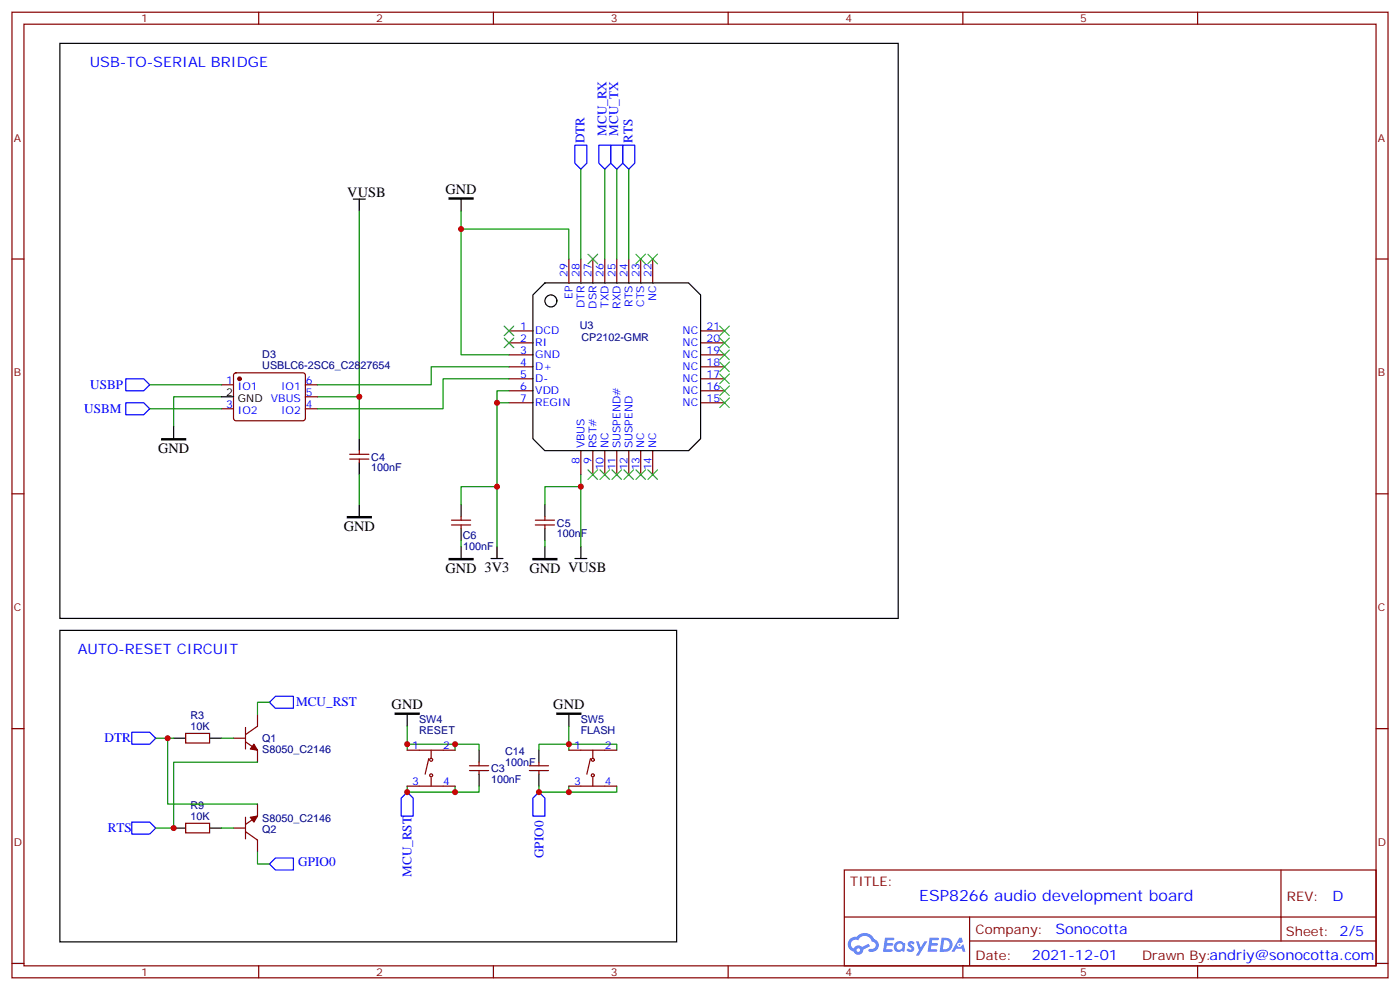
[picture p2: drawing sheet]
<svg xmlns="http://www.w3.org/2000/svg" width="412mm" height="292mm" viewBox="0 0 412 292" stroke-linecap="round" stroke-linejoin="round" font-family="sans-serif">
<g fill="none" stroke="#870000" stroke-width=".35">
<path d="M3.5 3.6h405.4v284.3h-405.4zM7.1 7.1h398.2v277.3h-398.2zM76.2 3.6v3.5M145.3 3.6v3.5M214.5 3.6v3.5M283.6 3.6v3.5M352.8 3.6v3.5M3.5 76.3h3.6M405.3 76.3h3.6M3.5 145.4h3.6M405.3 145.4h3.6M3.5 214.6h3.6"/>
<path d="M405.3 214.6h3.6M248.7 256.2h156.6v28.2h-156.6zM377.3 256.2v20.9M248.7 270h156.5M285.6 277.1h119.6M285.6 270v14.1M3.5 283.7h3.6M76.2 284.4v3.5M145.3 284.4v3.5M214.5 284.4v3.5M283.6 284.4v3.5M352.8 284.4v3.5"/>
<path d="M405.3 283.7h3.6"/>
</g>
<g fill="#5487ff">
<path d="M267.7 277.4a1.22 1.22 0 0 1 1.7 .2l-.4 .6a.47 .47 0 0 0-.3-.4 .47 .47 0 0 0-.5 .2l.1 .2a1.14 1.14 0 0 1 .8 1.8 1.14 1.14 0 0 1-1.9 0l-.2-.2 .5-.6 .7 .4a.29 .29 0 0 0 .3-.2 .29 .29 0 0 0-.2-.3 1.04 1.04 0 0 1-.6-1.7z"/>
<path d="M260.7 276.1h2.4l.3 .2-.2 .5-1.8 .1-.1 .8h1.5l.3 .4-.3 .3h-1.6l-.2 1.1 1.7 .1 .2 .3-.2 .3-2.6 .1z"/>
<path d="M273.8 276.1h2.4l.3 .2-.1 .5-1.8 .1-.2 .8h1.6l.3 .4-.4 .3h-1.6l-.1 1.1 1.7 .1 .2 .3-.2 .3-2.6 .1z"/>
<path d="M282.6 276.1h.7l.3 1.3-.6 .3a.69 .69 0 0 0-1 .3 .69 .69 0 0 0 .4 .9 .69 .69 0 0 0 .9-.6l.5-.2 .6 2.2h-.8l-.2-.9h-1.8l-.5 .9h-.8z"/>
<path d="M269.8 277.2h.8l.6 1.8 1.1-1.8h.9l-2.6 4.2h-.8l.9-1.6z"/>
<path d="M277.4 276.1l-.6 4.2h1.3a2.11 2.11 0 0 0 2.5-2.1 2.11 2.11 0 0 0-2.5-2.1zM278.1 276.8a1.39 1.39 0 0 1 1.7 1.5 1.39 1.39 0 0 1-1.8 1.2h-.3z"/>
<path d="M263.7 277.7a1.54 1.54 0 0 0-.1 2.2 1.54 1.54 0 0 0 2.2 .1l.6 .3 .3-2.3-.2-.3h-.4a1.49 1.49 0 0 0-2.4 0zM264 278.7a.94 .94 0 0 1 1.8 0 .94 .94 0 0 1-1.8 0z"/>
<path d="M250.4 276.5a2.18 2.18 0 0 0 1.1 3.7 1.44 1.44 0 0 0 1.6 .9 1.44 1.44 0 0 0 1.2-1.5l2-1-.5-.7-1.9 1a1.47 1.47 0 0 0-2.4 .4 1.39 1.39 0 0 1-.7-1.9 1.39 1.39 0 0 1 2-.5 2.12 2.12 0 0 1 2.2-1.3 2.12 2.12 0 0 1 1.9 1.7 1.14 1.14 0 0 1 1.1 1.4 1.14 1.14 0 0 1-1.7 .7 .43 .43 0 0 0-.5 .4 .43 .43 0 0 0 .4 .5 1.98 1.98 0 0 0 2.5-1.3 1.98 1.98 0 0 0-1.2-2.5 3.1 3.1 0 0 0-5.3-.7l-.9 .1zM252.3 279.8a.55 .55 0 0 1 1.1 0 .55 .55 0 0 1-1.1 0z"/>
<circle cx="282.6" cy="278.2" r=".26"/>
</g>
<g fill="none" stroke="#870000" stroke-width=".35">
<path d="M167.6 76.3v7M171.1 76.3v7M174.6 76.3v7M178.2 76.3v7M181.7 76.3v7M185.2 76.3v7M188.7 76.3v7M192.3 76.3v7M149.9 97.4h7.1M206.4 97.4h7M65.3 113.3h3.5M69 110l.5-.2h20l.5 .7-.1 13-.6 .4-20.1-.1-.4-.6v-12.7z"/>
<path d="M90 113.3h3.5M90 116.8h3.5M149.9 101h7.1M149.9 104.5h7.1M149.9 108h7.1M149.9 111.5h7.1M149.9 115.1h7.1M149.9 118.6h7.1M206.4 101h7M206.4 104.5h7M206.4 108h7M206.4 111.5h7"/>
<path d="M206.4 115.1h7M206.4 118.6h7M65.3 120.4h3.5M90 120.4h3.5M103 135.2h5.7M103 133.8h5.7M105.8 132.7v1.1M105.8 135.2v1M171.1 132.7v7.1M174.6 132.7v7.1M178.2 132.7v7.1M181.7 132.7v7.1"/>
<path d="M185.2 132.7v7.1M188.7 132.7v7.1M192.3 132.7v7.1M133 154.6h5.6M133 153.2h5.6M135.8 152.1v1.1M135.8 154.6v1M157.7 154.6h5.6M157.7 153.2h5.6M160.5 152.1v1.1M160.5 154.6v1M54.7 216h7v2.8h-7z"/>
<path d="M68.8 217.4h3.5M72.3 218.4l3.5 2.5v3.5M72.3 214.2v6.4M75.8 210.3v3.6l-3.5 2.4M75.8 236.8v3.5l-3.5 2.5M119.9 231.5h14.2M119.9 220.9h14.2M126.3 223.4l-1.1 4.6M127 220.9v2.5M127 229v2.5M138.3 226.9h5.6M138.3 225.5h5.6"/>
<path d="M141.1 224.4v1.1M141.1 226.9v1.1M155.9 226.9h5.7M155.9 225.5h5.7M158.7 224.4v1.1M158.7 226.9v1.1M167.6 231.5h14.1M167.6 220.9h14.1M173.9 223.4l-1 4.6M174.6 220.9v2.5M174.6 229v2.5M54.7 242.4h7v2.9h-7z"/>
<path d="M68.8 243.8h3.5M72.3 244.9l3.5 2.5v3.5M72.3 240.7v6.3"/>
<circle cx="127" cy="223.7" r=".44"/>
<circle cx="127" cy="228.3" r=".44"/>
<circle cx="174.6" cy="223.7" r=".44"/>
<circle cx="174.6" cy="228.3" r=".44"/>
</g>
<g fill="none" stroke="#000" stroke-width=".35">
<path d="M17.6 12.8h247v169.3h-247zM104.1 58.6h3.5M105.8 58.6v3.6M135.8 58.6v3.6M157 86.9l3.5-3.6h42.3l3.6 3.6v42.3l-3.6 3.5h-42.3l-3.5-3.5zM65.3 116.8h3.5M51.2 125.7v3.5M105.8 129.2v3.5M105.8 136.2v3.6M105.8 148.6v3.5M135.8 148.6v3.5M135.8 155.6v3.6"/>
<path d="M160.5 148.6v3.5M160.5 155.6v3.6M135.8 160.9v3.6M144.6 164.5h3.6M146.4 160.9v3.6M160.5 160.9v3.6M169.3 164.5h3.6M171.1 160.9v3.6M17.6 185.6h181.7v91.8h-181.7zM51.2 217.4h3.5M61.7 217.4h3.6M119.9 210.3v3.6"/>
<path d="M167.6 210.3v3.6M141.1 220.9v3.5M141.1 228v3.5M158.7 220.9v3.5M158.7 228v3.5M51.2 243.8h3.5M61.7 243.8h3.6"/>
<circle cx="162.3" cy="88.6" r="1.76"/>
</g>
<g fill="none" stroke="#008700" stroke-width=".35">
<path d="M171.1 49.8v26.5M178.2 49.8v26.5M181.7 49.8v26.5M185.2 49.8v26.5M105.8 62.2v54.6h-12.3M135.8 62.2v42.3h14.1M135.8 67.5h31.8v8.8M44.1 113.3h21.2M65.3 116.8h-14.1v8.9M105.8 116.8v12.4M146.4 118.6h3.5M149.9 115.1h-3.5v45.8"/>
<path d="M149.9 108h-22.9v5.3h-33.5M149.9 111.5h-19.4v8.9h-37M44.1 120.4h21.2M105.8 139.8v8.8M171.1 139.8v21.1M135.8 159.2v1.7M146.4 143.3h-10.6v5.3M160.5 159.2v1.7M171.1 143.3h-10.6v5.3M45.9 217.4h5.3M49.4 217.4v19.4h26.4M65.3 217.4h3.5"/>
<path d="M79.4 206.8h-3.6v3.5M119.9 219.1h14.2v1.8M119.9 213.9v7M134.1 219.1h7v1.8M167.6 213.9v7M75.8 224.4h-24.6v19.4h-5.3M119.9 231.5v1.8h14.2v-1.8M141.1 231.5v1.8h-7M158.7 220.9v-1.8h23v1.8M158.7 231.5v1.8h8.9M167.6 231.5v1.8h14.1v-1.8M65.3 243.8h3.5"/>
<path d="M75.8 250.9v3.5h3.6"/>
</g>
<path d="M132.3 58.3h7v.3h-7zM47.6 129.2h7.1v.3h-7.1zM102.3 152.1h7.1v.4h-7.1zM132.3 164.5h7v.3h-7zM157 164.5h7v.3h-7zM116.4 210h7.1v.3h-7.1zM164 210h7.1v.3h-7.1z" fill="#000" stroke="#000" stroke-width=".35"/>
<g fill="none" stroke="#3c3" stroke-width=".35">
<path d="M173.2 74.9l2.8 2.8M176 74.9l-2.8 2.8M187.3 74.9l2.8 2.8M190.1 74.9l-2.8 2.8M190.9 74.9l2.8 2.8M193.7 74.9l-2.8 2.8M148.5 99.6l2.8 2.8M148.5 96l2.8 2.8M151.3 99.6l-2.8 2.8M151.3 96l-2.8 2.8M212 96l2.8 2.8M212 99.6l2.8 2.8"/>
<path d="M214.8 96l-2.8 2.8M214.8 99.6l-2.8 2.8M212 103.1l2.8 2.8M212 106.6l2.8 2.8M212 110.1l2.8 2.9M212 113.7l2.8 2.8M212 117.2l2.8 2.8M214.8 103.1l-2.8 2.8M214.8 106.6l-2.8 2.8M214.8 110.1l-2.8 2.9M214.8 113.7l-2.8 2.8M214.8 117.2l-2.8 2.8"/>
<path d="M173.2 138.4l2.8 2.8M176 138.4l-2.8 2.8M176.7 138.4l2.9 2.8M179.6 138.4l-2.9 2.8M180.3 138.4l2.8 2.8M183.1 138.4l-2.8 2.8M183.8 138.4l2.8 2.8M186.6 138.4l-2.8 2.8M187.3 138.4l2.8 2.8M190.1 138.4l-2.8 2.8M190.9 138.4l2.8 2.8M193.7 138.4l-2.8 2.8"/>
</g>
<path d="M169.3 42.8h3.6v5.2l-1.8 1.8-1.8-1.8zM176.4 42.8h3.5v5.2l-1.7 1.8-1.8-1.8zM179.9 42.8h3.5v5.2l-1.7 1.8-1.8-1.8zM183.4 42.8h3.6v5.2l-1.8 1.8-1.8-1.8zM37 111.5h5.3l1.8 1.8-1.8 1.8h-5.3zM37 118.6h5.3l1.8 1.8-1.8 1.7h-5.3zM38.8 215.6h5.3l1.8 1.8-1.8 1.7h-5.3zM79.4 206.8l1.7-1.8h5.3v3.6h-5.3zM119.9 233.3l1.8 1.7v5.3h-3.5v-5.3zM158.7 233.3l1.8 1.7v5.3h-3.5v-5.3zM38.8 242.1h5.3l1.8 1.7-1.8 1.8h-5.3zM79.4 254.4l1.7-1.7h5.3v3.5h-5.3z" fill="none" stroke="#00f" stroke-width=".35"/>
<g fill="#870000" stroke="#870000" stroke-width=".35">
<path d="M74.8 219.1l1 1.8-2.1-.3z"/>
<path d="M73.7 240.7l2.1-.4-1 1.8z"/>
<circle cx="70.6" cy="111.5" r=".53"/>
</g>
<g fill="#c00">
<circle cx="105.8" cy="116.8" r=".88"/>
<circle cx="171.1" cy="143.3" r=".88"/>
<circle cx="146.4" cy="143.3" r=".88"/>
<circle cx="146.4" cy="118.6" r=".88"/>
<circle cx="135.8" cy="67.5" r=".88"/>
<circle cx="51.2" cy="243.8" r=".88"/>
<circle cx="49.4" cy="217.4" r=".88"/>
<circle cx="158.8" cy="233.3" r=".88"/>
<circle cx="119.9" cy="233.3" r=".88"/>
<circle cx="167.6" cy="219.1" r=".88"/>
<circle cx="119.9" cy="219.1" r=".88"/>
<circle cx="134.1" cy="219.1" r=".88"/>
<circle cx="134.1" cy="233.3" r=".88"/>
<circle cx="167.6" cy="233.3" r=".88"/>
</g>
<text font-size="4.6" fill="#00f" x="270.8" y="265.2">ESP8266 audio development board</text>
<g font-size="4.2" fill="#00f">
<text x="26.5" y="19.8">USB-TO-SERIAL BRIDGE</text>
<text x="22.9" y="192.7">AUTO-RESET CIRCUIT</text>
<text x="392.5" y="265.4">D</text>
<text x="310.9" y="275">Sonocotta</text>
<text x="304" y="282.8">2021-12-01</text>
</g>
<g font-size="4.2">
<text x="102.3" y="57.9">VUSB</text>
<text x="131.2" y="57.1">GND</text>
<text x="46.6" y="133.4">GND</text>
<text x="101.2" y="156.4">GND</text>
<text x="131.2" y="168.7">GND 3V3</text>
<text x="155.9" y="168.7">GND VUSB</text>
<text x="115.4" y="208.9">GND</text>
<text x="163" y="208.9">GND</text>
</g>
<g font-size="3.9" fill="#00f">
<text x="178.6" y="40" transform="rotate(-90 178.6 40)">MCU_RX</text>
<text x="182.1" y="39.9" transform="rotate(-90 182.1 39.9)">MCU_TX</text>
<text x="172.2" y="42.1" transform="rotate(-90 172.2 42.1)">DTR</text>
<text x="186.3" y="42.1" transform="rotate(-90 186.3 42.1)">RTS</text>
<text x="26.6" y="114.6">USBP</text>
<text x="24.8" y="121.6">USBM</text>
<text x="87.2" y="207.9">MCU_RST</text>
<text x="30.8" y="218.6">DTR</text>
<text x="31.7" y="245.1">RTS</text>
<text x="87.9" y="255.1">GPIO0</text>
<text x="160.1" y="252.7" transform="rotate(-90 160.1 252.7)">GPIO0</text>
<text x="121.2" y="258.2" transform="rotate(-90 121.2 258.2)">MCU_RST</text>
</g>
<g font-size="3.9" fill="#800">
<text x="250.5" y="260.8">TITLE:</text>
<text x="379.1" y="265.4">REV:</text>
<text x="287.4" y="275">Company:</text>
<text x="378.7" y="275.6">Sheet: 2/5</text>
<text x="287.4" y="282.6">Date:</text>
<text x="336.4" y="282.7">Drawn By:andriy@sonocotta.com</text>
</g>
<g font-size="3.2" fill="#800">
<text x="41.6" y="6.6">1</text>
<text x="110.8" y="6.6">2</text>
<text x="179.9" y="6.6">3</text>
<text x="249.1" y="6.6">4</text>
<text x="318.2" y="6.6">5</text>
<text x="4.1" y="41.7">A</text>
<text x="405.9" y="41.7">A</text>
<text x="4.1" y="110.8">B</text>
<text x="405.9" y="110.8">B</text>
<text x="4.1" y="180">C</text>
<text x="405.9" y="180">C</text>
<text x="4.1" y="249.1">D</text>
<text x="405.9" y="249.1">D</text>
<text x="41.6" y="287.4">1</text>
<text x="110.8" y="287.4">2</text>
<text x="179.9" y="287.4">3</text>
<text x="249.1" y="287.4">4</text>
<text x="318.2" y="287.4">5</text>
</g>
<g font-size="3.2" fill="#00f">
<text x="167.2" y="81.6" transform="rotate(-90 167.2 81.6)">29</text>
<text x="170.7" y="81.6" transform="rotate(-90 170.7 81.6)">28</text>
<text x="174.3" y="81.6" transform="rotate(-90 174.3 81.6)">27</text>
<text x="177.8" y="81.6" transform="rotate(-90 177.8 81.6)">26</text>
<text x="181.3" y="81.6" transform="rotate(-90 181.3 81.6)">25</text>
<text x="184.9" y="81.6" transform="rotate(-90 184.9 81.6)">24</text>
<text x="188.4" y="81.6" transform="rotate(-90 188.4 81.6)">23</text>
<text x="191.9" y="81.6" transform="rotate(-90 191.9 81.6)">22</text>
<text x="168.6" y="88" transform="rotate(-90 168.6 88)">EP</text>
<text x="193.3" y="88.6" transform="rotate(-90 193.3 88.6)">NC</text>
<text x="172.2" y="90.6" transform="rotate(-90 172.2 90.6)">DTR</text>
<text x="175.7" y="90.9" transform="rotate(-90 175.7 90.9)">DSR</text>
<text x="179.2" y="90.6" transform="rotate(-90 179.2 90.6)">TXD</text>
<text x="182.7" y="90.9" transform="rotate(-90 182.7 90.9)">RXD</text>
<text x="186.3" y="90.4" transform="rotate(-90 186.3 90.4)">RTS</text>
<text x="189.8" y="90.4" transform="rotate(-90 189.8 90.4)">CTS</text>
<text x="153.2" y="97.1">1</text>
<text x="153.2" y="100.6">2</text>
<text x="157.7" y="98.5">DCD</text>
<text x="201.1" y="98.5">NC</text>
<text x="208.1" y="100.6">20</text>
<text x="208.1" y="97.1">21</text>
<text x="153.2" y="104.1">3</text>
<text x="153.2" y="107.7">4</text>
<text x="157.7" y="102">RI</text>
<text x="157.7" y="105.6">GND</text>
<text x="201.1" y="105.6">NC</text>
<text x="201.1" y="102">NC</text>
<text x="208.1" y="107.7">18</text>
<text x="208.1" y="104.1">19</text>
<text x="66.6" y="113">1</text>
<text x="90.1" y="113">6</text>
<text x="153.2" y="111.2">5</text>
<text x="157.7" y="109.1">D+</text>
<text x="157.7" y="112.6">D-</text>
<text x="201.1" y="112.6">NC</text>
<text x="201.1" y="109.1">NC</text>
<text x="208.1" y="111.2">17</text>
<text x="70.1" y="114.7">IO1</text>
<text x="79.8" y="118.3">VBUS</text>
<text x="82.8" y="114.7">IO1</text>
<text x="90.1" y="116.5">5</text>
<text x="153.2" y="114.7">6</text>
<text x="153.2" y="118.3">7</text>
<text x="157.7" y="116.1">VDD</text>
<text x="157.7" y="119.7">REGIN</text>
<text x="201.1" y="119.7">NC</text>
<text x="201.1" y="116.1">NC</text>
<text x="208.1" y="118.3">15</text>
<text x="208.1" y="114.7">16</text>
<text x="66.6" y="120">3</text>
<text x="70.1" y="121.8">IO2</text>
<text x="82.8" y="121.8">IO2</text>
<text x="90.1" y="120">4</text>
<text x="170.7" y="136.5" transform="rotate(-90 170.7 136.5)">8</text>
<text x="172.2" y="132" transform="rotate(-90 172.2 132)">VBUS</text>
<text x="174.3" y="136.5" transform="rotate(-90 174.3 136.5)">9</text>
<text x="175.7" y="132" transform="rotate(-90 175.7 132)">RST#</text>
<text x="179.2" y="132" transform="rotate(-90 179.2 132)">NC</text>
<text x="182.7" y="132" transform="rotate(-90 182.7 132)">SUSPEND#</text>
<text x="186.3" y="132" transform="rotate(-90 186.3 132)">SUSPEND</text>
<text x="189.8" y="132" transform="rotate(-90 189.8 132)">NC</text>
<text x="193.3" y="132" transform="rotate(-90 193.3 132)">NC</text>
<text x="177.8" y="138.5" transform="rotate(-90 177.8 138.5)">10</text>
<text x="181.3" y="138.5" transform="rotate(-90 181.3 138.5)">11</text>
<text x="184.9" y="138.5" transform="rotate(-90 184.9 138.5)">12</text>
<text x="188.4" y="138.5" transform="rotate(-90 188.4 138.5)">13</text>
<text x="191.9" y="138.5" transform="rotate(-90 191.9 138.5)">14</text>
<text x="121.5" y="220.6">1</text>
<text x="130.5" y="220.6">2</text>
<text x="169.1" y="220.6">1</text>
<text x="178.2" y="220.6">2</text>
<text x="121.5" y="231.1">3</text>
<text x="130.5" y="231.1">4</text>
<text x="169.1" y="231.1">3</text>
<text x="178.2" y="231.1">4</text>
</g>
<g font-size="3.2" fill="#000080">
<text x="170.8" y="96.8">U3</text>
<text x="171.3" y="100.3">CP2102-GMR</text>
<text x="77.3" y="105.5">D3</text>
<text x="77.3" y="108.7">USBLC6-2SC6_C2827654</text>
<text x="109.4" y="135.6">C4</text>
<text x="109.4" y="138.8">100nF</text>
<text x="164" y="155">C5</text>
<text x="136.3" y="158.6">C6</text>
<text x="164" y="158.2">100nF</text>
<text x="136.4" y="162.1">100nF</text>
<text x="56.1" y="214.9">10K</text>
<text x="56.1" y="211.8">R3</text>
<text x="123.4" y="212.9">SW4</text>
<text x="171.1" y="212.9">SW5</text>
<text x="77.3" y="221.6">S8050_C2146</text>
<text x="77.3" y="218.4">Q1</text>
<text x="123.4" y="216.3">RESET</text>
<text x="171.1" y="216.3">FLASH</text>
<text x="144.6" y="227.4">C3</text>
<text x="148.8" y="225.6">100nF</text>
<text x="148.8" y="222.4">C14</text>
<text x="144.6" y="230.6">100nF</text>
<text x="56.1" y="238.3">R9</text>
<text x="56.1" y="241.4">10K</text>
<text x="77.3" y="242.1">S8050_C2146</text>
<text x="77.3" y="245.3">Q2</text>
</g>
<g font-size="3.2">
<text x="66.6" y="116.5">2</text>
<text x="70.1" y="118.3">GND</text>
</g>
</svg>
